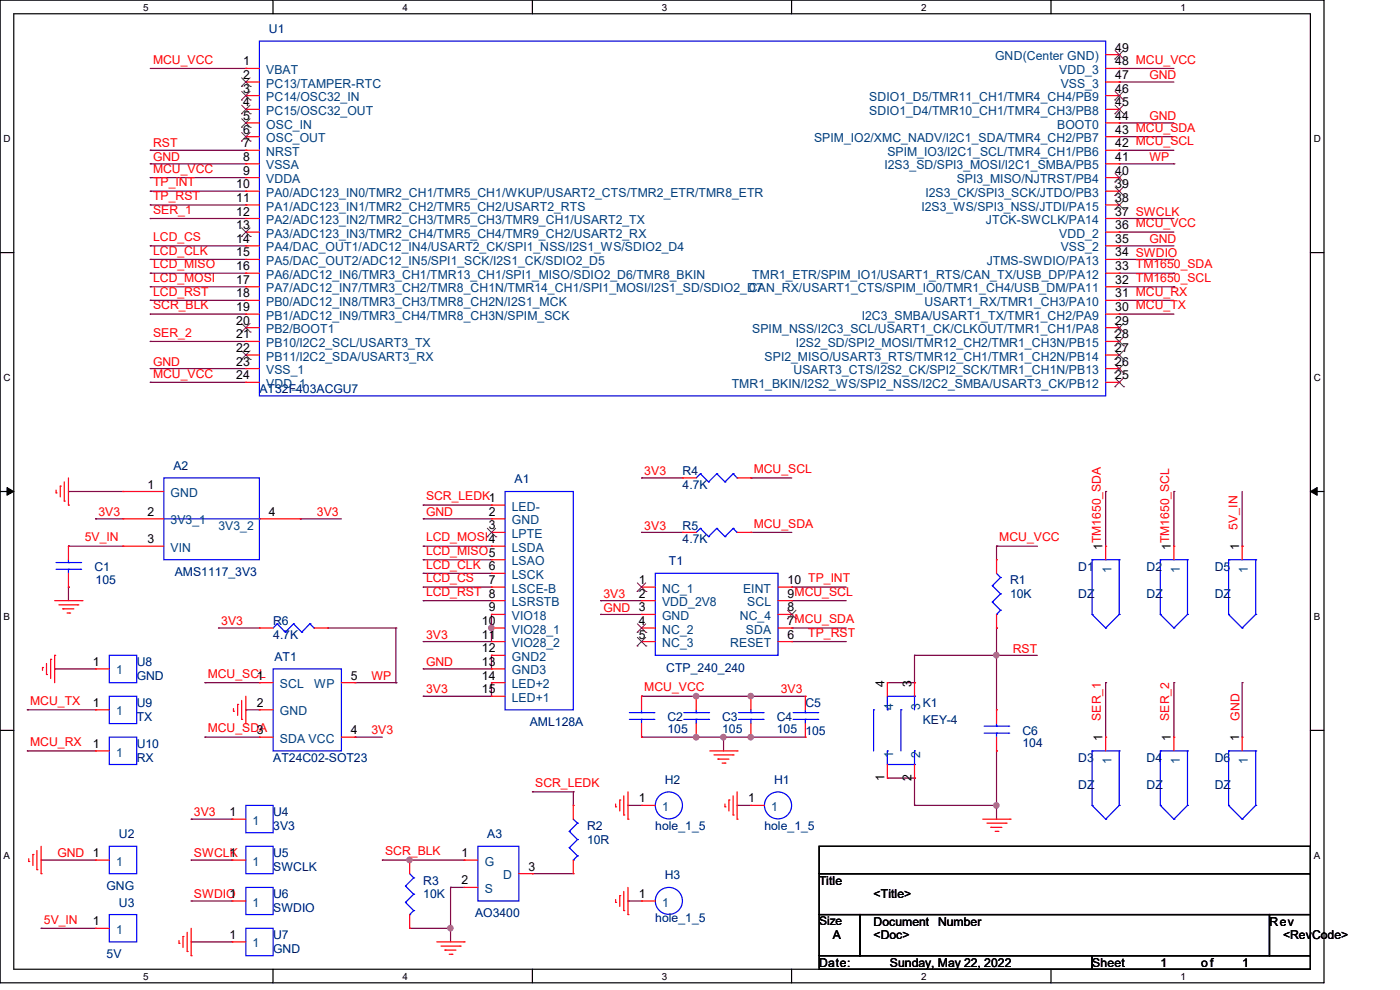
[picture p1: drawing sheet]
<svg xmlns="http://www.w3.org/2000/svg" width="297mm" height="210mm" viewBox="0 0 297 210" stroke-linecap="round" stroke-linejoin="round" font-family="sans-serif">
<path d="M0 0h280.9v208.5h-280.9zM2.9 2.9h275.1v202.7h-275.1z" fill="none" stroke="#000" stroke-width=".25"/>
<g fill="#fff">
<path d="M30.4 .3h1.1v2.4h-1.1z"/>
<path d="M30.4 205.9h1.1v2.3h-1.1z"/>
</g>
<path d="M57.9 0v2.9M57.9 205.6v2.9" fill="none" stroke="#000" stroke-width=".25"/>
<g fill="#fff">
<path d="M85.4 .3h1.1v2.4h-1.1z"/>
<path d="M85.4 205.9h1.1v2.3h-1.1z"/>
</g>
<path d="M112.9 0v2.9M112.9 205.6v2.9" fill="none" stroke="#000" stroke-width=".25"/>
<g fill="#fff">
<path d="M140.4 .3h1.2v2.4h-1.2z"/>
<path d="M140.4 205.9h1.2v2.3h-1.2z"/>
</g>
<path d="M167.9 0v2.9M167.9 205.6v2.9" fill="none" stroke="#000" stroke-width=".25"/>
<g fill="#fff">
<path d="M195.4 .3h1.2v2.4h-1.2z"/>
<path d="M195.4 205.9h1.2v2.3h-1.2z"/>
</g>
<path d="M223 0v2.9M223 205.6v2.9" fill="none" stroke="#000" stroke-width=".25"/>
<g fill="#fff">
<path d="M250.4 .3h1.2v2.4h-1.2z"/>
<path d="M250.4 205.9h1.2v2.3h-1.2z"/>
<path d="M.8 28.2h1.4v2.4h-1.4z"/>
<path d="M278.7 28.2h1.5v2.4h-1.5z"/>
<path d="M.8 78.9h1.4v2.3h-1.4z"/>
<path d="M278.7 78.9h1.5v2.3h-1.5z"/>
</g>
<path d="M0 53.6h2.9M278 53.6h2.9" fill="none" stroke="#000" stroke-width=".25"/>
<g fill="#fff">
<path d="M.8 129.6h1.3v2.3h-1.3z"/>
<path d="M278.7 129.6h1.4v2.3h-1.4z"/>
</g>
<path d="M0 104.3h2.9M278 104.3h2.9" fill="none" stroke="#000" stroke-width=".25"/>
<path d="M1.5 103.4l1.4 .9-1.4 .8zM278 104.3l1.4-.9v1.7z" fill="#000" stroke="#000" stroke-width=".21"/>
<g fill="#fff">
<path d="M.8 180.3h1.3v2.3h-1.3z"/>
<path d="M278.7 180.3h1.4v2.3h-1.4z"/>
</g>
<path d="M0 154.9h2.9M278 154.9h2.9M173.8 179.5h104.2v5.8h-104.2zM173.8 185.3h104.2v8.7h-104.2zM173.8 194h8.7v8.7h-8.7zM182.5 194h86.8v8.7h-86.8zM269.3 194h8.7v8.7h-8.7zM173.8 202.7h57.9v2.9h-57.9zM231.7 202.7h46.3v2.9h-46.3z" fill="none" stroke="#000" stroke-width=".25"/>
<g fill="none" stroke="#800040" stroke-width=".25">
<path d="M31.9 14.5h20.3M52.2 14.5h.1M237.4 14.5h.1M237.4 17.4h.1M237.4 14.5h11.6M237.4 17.4h11.6M31.9 37.7h.1M31.9 34.8h.1M31.9 31.9h.1M31.9 37.7h20.3M31.9 34.8h20.3M31.9 31.9h20.3"/>
<path d="M237.4 26.1h.1M237.4 29h.1M237.4 31.9h.1M237.4 34.8h11.6M237.4 26.1h11.6M237.4 31.9h11.6M237.4 29h11.6M249 34.8h.1M31.9 58h.1M31.9 55h.1M31.9 52.2h.1M31.9 46.4h.1"/>
<path d="M31.9 40.6h.1M31.9 43.5h.1M31.9 52.2h20.3M31.9 55h20.3M31.9 46.4h20.3M31.9 58h20.3M31.9 40.6h20.3M31.9 43.5h20.3M237.4 49.2h.1M237.4 52.2h.1M237.4 55h.1M237.4 46.4h.1"/>
<path d="M237.4 49.2h11.6M237.4 52.2h11.6M237.4 55h11.6M237.4 46.4h11.6M237.4 58h11.6M249 58h.1M31.9 78.2h.1M31.9 72.4h.1M31.9 66.6h.1M31.9 60.8h.1M31.9 63.7h.1M31.9 78.2h20.3"/>
<path d="M31.9 72.4h20.3M31.9 66.6h20.3M31.9 60.8h20.3M31.9 63.7h20.3M237.4 63.7h.1M237.4 66.6h.1M237.4 66.6h11.6M237.4 60.8h11.6M237.4 63.7h11.6M249 60.8h.1M31.9 81.1h.1M31.9 81.1h20.3"/>
<path d="M14.5 115.9h.1M14.5 104.3h.1M14.5 115.9h11.6M14.5 104.3h11.6M20.3 110.1h.1M20.3 110.1h5.8M63.7 110.1h.1M63.7 110.1h8.7M89.8 107.1h.1M89.8 110.1h.1M89.8 115.9h.1M89.8 118.7h.1"/>
<path d="M89.8 115.9h14.5M89.8 110.1h14.5M89.8 107.1h14.5M89.8 118.7h14.5M136.1 101.4h.1M136.1 112.9h.1M136.1 101.4h8.7M136.1 112.9h8.7M159.3 101.4h.1M159.3 112.9h.1M159.3 101.4h8.7M159.3 112.9h8.7"/>
<path d="M211.4 115.9h.1M211.4 115.9h8.7M211.4 115.9v2.8M234.6 104.3h.1M234.6 104.3v11.6M249 104.3h.1M249 104.3v11.6M263.5 115.9h.1M263.5 104.3v11.6M14.5 124.5h.1M14.5 124.5v2.9M46.4 133.2h.1"/>
<path d="M46.4 133.2h8.6M69.5 133.2h14.5M84 133.2h.1M84 133.2v11.6M89.8 121.6h.1M89.8 124.5h.1M89.8 127.4h.1M89.8 136.1h.1M89.8 127.4h14.5M89.8 124.5h14.5M89.8 121.6h14.5M104.3 139h.1"/>
<path d="M104.3 130.3h.1M104.3 133.2h.1M104.3 130.3v5.8h-14.5M104.3 139v2.9h-14.5M127.4 130.3h.1M127.4 127.4h.1M127.4 127.4h8.7M127.4 130.3h8.7M168 127.4h.1M168 133.2h.1M168 124.5h.1M168 136.1h.1"/>
<path d="M168 127.4h11.5M168 133.2h11.5M168 124.5h11.5M168 136.1h11.5M194 139h.1M194 139h26.1M194 139v5.8M211.4 133.2h.1M211.4 139h.1M211.4 133.2v17.4M5.8 150.6h.1M5.8 159.3h.1"/>
<path d="M5.8 150.6h14.5M5.8 159.3h14.5M11.6 141.9h.1M11.6 141.9h8.7M43.5 144.8h.1M43.5 156.4h.1M43.5 156.4h11.5M43.5 144.8h11.5M52.2 150.6h.1M52.2 150.6h2.8M75.3 156.4h.1M75.3 156.4h5.8"/>
<path d="M75.3 144.8h8.7M84 144.8h.1M89.8 141.9h.1M89.8 147.7h.1M104.3 144.8h.1M104.3 144.8v2.9h-14.5M136.1 147.7h.1M136.1 156.4h.1M136.1 147.7h34.8M136.1 156.4h34.8M147.7 147.7h.1M147.7 156.4h.1"/>
<path d="M153.5 156.4h.1M153.5 156.4v2.9M159.3 147.7h.1M159.3 156.4h.1M188.3 144.8h5.7M194 144.8h.1M211.4 159.3h.1M211.4 159.3v14.5M234.6 144.8h.1M234.6 144.8v11.6M249 144.8h.1M249 144.8v11.6"/>
<path d="M263.5 144.8h.1M263.5 144.8v11.6M40.6 173.8h.1M40.6 173.8h8.6M112.9 168h.1M112.9 168h8.7M121.6 168h.1M121.6 168v2.9M133.2 170.9h.1M133.2 170.9h2.9M156.4 170.9h.1M156.4 170.9h2.9"/>
<path d="M188.3 165.1h5.7M194 170.9h.1M194 165.1h.1M194 170.9h17.4M194 165.1v5.8M211.4 170.9h.1M8.7 196.9h.1M8.7 182.5h.1M8.7 196.9h11.6M8.7 182.5h11.6M40.6 182.5h.1M40.6 191.1h.1"/>
<path d="M40.6 199.8h.1M40.6 182.5h8.6M40.6 191.1h8.6M40.6 199.8h8.6M81.1 182.5h.1M81.1 182.5h17.4M86.9 182.5h.1M86.9 196.9h.1M86.9 196.9h8.7M95.6 188.3h.1M95.6 196.9h.1M95.6 188.3h2.9"/>
<path d="M95.6 188.3v11.5M112.9 185.3h.1M112.9 185.3h8.7M133.2 191.1h.1M133.2 191.1h2.9"/>
</g>
<g fill="#f0f" stroke="#f0f" stroke-width=".25">
<circle cx="147.7" cy="147.7" r=".57"/>
<circle cx="159.2" cy="147.7" r=".56"/>
<circle cx="147.7" cy="156.4" r=".57"/>
<circle cx="159.2" cy="156.4" r=".56"/>
<circle cx="153.4" cy="156.4" r=".56"/>
<circle cx="211.4" cy="170.9" r=".56"/>
<circle cx="211.4" cy="139" r=".56"/>
<circle cx="95.5" cy="196.9" r=".56"/>
<circle cx="86.9" cy="182.4" r=".56"/>
<circle cx="104.2" cy="133.2" r=".57"/>
</g>
<g fill="none" stroke="#f00" stroke-width=".25">
<path d="M52.2 14.5h.1M52.2 17.4h.1M52.2 14.5h2.8M52.2 17.4h2.8M234.6 14.5h2.8M234.6 17.4h2.8M234.6 11.6h2.8M237.4 17.4h.1M237.4 14.5h.1M237.4 11.6h.1M52.2 20.3h.1M52.2 23.2h.1"/>
<path d="M52.2 26.1h.1M52.2 29h.1M52.2 31.9h.1M52.2 34.8h.1M52.2 37.7h.1M52.2 20.3h2.8M52.2 23.2h2.8M52.2 26.1h2.8M52.2 29h2.8M52.2 31.9h2.8M52.2 34.8h2.8M52.2 37.7h2.8"/>
<path d="M234.6 20.3h2.8M234.6 23.2h2.8M234.6 26.1h2.8M234.6 29h2.8M234.6 31.9h2.8M234.6 34.8h2.8M234.6 37.7h2.8M237.4 37.7h.1M237.4 34.8h.1M237.4 31.9h.1M237.4 29h.1M237.4 26.1h.1"/>
<path d="M237.4 23.2h.1M237.4 20.3h.1M52.2 40.6h.1M52.2 43.5h.1M52.2 46.4h.1M52.2 49.2h.1M52.2 52.2h.1M52.2 55h.1M52.2 58h.1M52.2 40.6h2.8M52.2 43.5h2.8M52.2 46.4h2.8"/>
<path d="M52.2 49.2h2.8M52.2 52.2h2.8M52.2 55h2.8M52.2 58h2.8M234.6 40.6h2.8M234.6 43.5h2.8M234.6 46.4h2.8M234.6 49.2h2.8M234.6 52.2h2.8M234.6 55h2.8M234.6 58h2.8M237.4 58h.1"/>
<path d="M237.4 55h.1M237.4 52.2h.1M237.4 49.2h.1M237.4 46.4h.1M237.4 43.5h.1M237.4 40.6h.1M52.2 60.8h.1M52.2 63.7h.1M52.2 66.6h.1M52.2 69.5h.1M52.2 72.4h.1M52.2 75.3h.1"/>
<path d="M52.2 78.2h.1M52.2 60.8h2.8M52.2 63.7h2.8M52.2 66.6h2.8M52.2 69.5h2.8M52.2 72.4h2.8M52.2 75.3h2.8M52.2 78.2h2.8M234.6 60.8h2.8M234.6 63.7h2.8M234.6 66.6h2.8M234.6 69.5h2.8"/>
<path d="M234.6 72.4h2.8M234.6 75.3h2.8M234.6 78.2h2.8M237.4 78.2h.1M237.4 75.3h.1M237.4 72.4h.1M237.4 69.5h.1M237.4 66.6h.1M237.4 63.7h.1M237.4 60.8h.1M52.2 81.1h.1M52.2 81.1h2.8"/>
<path d="M234.6 81.1h2.8M237.4 81.1h.1M11.9 104.6h.1M11.9 104v.6M12.8 103.1h.1M12.8 103.1v2.3M13.6 106.3h.1M13.6 102.2v4.1M14.5 107.1h.1M14.5 115.9h.1M14.5 101.4v5.7M14.5 115.9v2.8"/>
<path d="M26.1 104.3h.1M26.1 110.1h.1M26.1 115.9h.1M26.1 110.1h8.7M26.1 115.9h8.7M26.1 104.3h8.7M55 110.1h8.7M63.7 110.1h.1M104.3 107.1h.1M104.3 110.1h.1M104.3 112.9h.1M104.3 115.9h.1"/>
<path d="M104.3 118.7h.1M104.3 107.1h2.8M104.3 110.1h2.8M104.3 112.9h2.8M104.3 115.9h2.8M104.3 118.7h2.8M144.8 112.9h.1M144.8 101.4h.1M144.8 112.9h2.9M144.8 101.4h2.9M156.4 112.9h2.9M156.4 101.4h2.9"/>
<path d="M159.3 112.9h.1M159.3 101.4h.1M211.4 118.7h.1M211.4 118.7v2.9M234.6 115.9h.1M234.6 115.9v2.8M249 115.9h.1M249 115.9v2.8M263.5 115.9h.1M263.5 115.9v2.8M10.8 139.9h.1M10.8 139.9v4"/>
<path d="M11.6 139h.1M11.6 127.4h5.8M11.6 139v5.8M12.5 128.3h4M13.3 129.2h.1M13.3 129.2h2.4M14.2 130h.6M14.5 124.5h.1M14.5 121.6v2.9M14.8 130h.1M16.5 128.3h.1M17.4 127.4h.1"/>
<path d="M55 133.2h.1M55 133.2h3M66.6 133.2h2.9M69.5 133.2h.1M104.3 121.6h.1M104.3 124.5h.1M104.3 127.4h.1M104.3 130.3h.1M104.3 133.2h.1M104.3 136.1h.1M104.3 139h.1M104.3 127.4h2.8"/>
<path d="M104.3 121.6h2.8M104.3 124.5h2.8M104.3 130.3h2.8M104.3 133.2h2.8M104.3 136.1h2.8M104.3 139h2.8M136.1 124.5h.1M136.1 127.4h.1M136.1 130.3h.1M136.1 133.2h.1M136.1 136.1h.1M136.1 127.4h2.9"/>
<path d="M136.1 124.5h2.9M136.1 130.3h2.9M136.1 133.2h2.9M136.1 136.1h2.9M165.1 127.4h2.9M165.1 124.5h2.9M165.1 130.3h2.9M165.1 133.2h2.9M165.1 136.1h2.9M168 136.1h.1M168 133.2h.1M168 130.3h.1"/>
<path d="M168 127.4h.1M168 124.5h.1M211.4 133.2h.1M211.4 130.3v2.9M9 141.6h.1M9 141.6v.6M9.9 143.1h.1M9.9 140.8v2.3M20.3 159.3h.1M20.3 150.6h.1M20.3 141.9h.1M20.3 159.3h2.9"/>
<path d="M20.3 150.6h2.9M20.3 141.9h2.9M49.5 150.9h.1M49.5 150.3v.6M50.4 149.4h.1M50.4 149.4v2.4M51.3 152.6h.1M51.3 148.6v4M52.2 153.5h.1M52.2 147.7v5.8M55 144.8h.1M55 150.6h.1"/>
<path d="M55 156.4h.1M55 144.8h3M55 150.6h3M55 156.4h3M72.4 144.8h2.9M72.4 156.4h2.9M75.3 156.4h.1M75.3 144.8h.1M104.3 141.9h.1M104.3 144.8h.1M104.3 147.7h.1M104.3 144.8h2.8"/>
<path d="M104.3 141.9h2.8M104.3 147.7h2.8M136.1 147.7h.1M136.1 156.4h.1M136.1 147.7v2.9M136.1 153.5v2.9M147.7 147.7h.1M147.7 156.4h.1M147.7 147.7v2.9M147.7 153.5v2.9M150.6 159.3h5.8M156.4 159.3h.1"/>
<path d="M159.3 147.7h.1M159.3 156.4h.1M159.3 147.7v2.9M159.3 153.5v2.9M170.9 147.7h.1M170.9 156.4h.1M170.9 147.7v2.9M170.9 153.5v2.9M188.3 144.8h.1M188.3 144.8v2.9M194 144.8h.1M194 144.8v2.9"/>
<path d="M211.4 150.6h.1M211.4 159.3h.1M211.4 150.6v2.9M211.4 156.4v2.9M234.6 156.4h.1M234.6 156.4v2.9M249 156.4h.1M249 156.4v2.9M263.5 156.4h.1M263.5 156.4v2.9M8.7 179.5v5.8M49.2 173.8h.1"/>
<path d="M49.2 173.8h3M121.6 170.9h.1M121.6 170.9v2.9M130.6 171.2h.1M130.6 170.6v.6M131.5 169.7h.1M131.5 169.7v2.3M132.3 172.9h.1M132.3 168.8v4.1M133.2 173.8h.1M133.2 168v5.8M136.1 170.9h.1"/>
<path d="M136.1 170.9h2.9M151.5 160.1h4M152.3 161h.1M152.3 161h2.3M153.2 161.9h.6M153.8 161.9h.1M153.8 171.2h.1M153.8 170.6v.6M154.6 169.7h.1M154.6 169.7v2.3M155.5 160.1h.1M155.5 172.9h.1"/>
<path d="M155.5 168.8v4.1M156.4 173.8h.1M156.4 168v5.8M159.3 170.9h.1M159.3 170.9h2.9M188.3 165.1h.1M188.3 162.2v2.9M194 165.1h.1M194 162.2v2.9M208.5 173.8h5.8M209.4 174.6h4M210.2 175.5h.1"/>
<path d="M210.2 175.5h2.4M211.1 176.4h.6M211.7 176.4h.1M213.4 174.6h.1M214.3 173.8h.1M6.1 182.8h.1M6.1 182.2v.6M7 181.3h.1M7 181.3v2.3M7.8 184.5h.1M7.8 180.4v4.1M8.7 185.3h.1"/>
<path d="M20.3 196.9h.1M20.3 182.5h.1M20.3 196.9h2.9M20.3 182.5h2.9M38 199.5v.6M38.8 198.7h.1M38.8 198.7v2.3M39.7 197.8v4M40.6 196.9v5.8M49.2 199.8h.1M49.2 191.1h.1M49.2 182.5h.1"/>
<path d="M49.2 199.8h3M49.2 191.1h3M49.2 182.5h3M86.9 182.5h.1M86.9 196.9h.1M86.9 182.5v2.8M86.9 194v2.9M92.7 199.8h5.8M98.5 199.8h.1M98.5 182.5h.1M98.5 188.3h.1M98.5 182.5h2.9"/>
<path d="M98.5 188.3h2.9M110.1 185.3h2.8M112.9 185.3h.1M121.6 185.3h.1M121.6 182.5v2.8M130.6 191.4h.1M130.6 190.8v.6M131.5 190h.1M131.5 190v2.3M132.3 193.2h.1M132.3 189.1v4.1M133.2 194h.1"/>
<path d="M133.2 188.3v5.7M136.1 191.1h.1M136.1 191.1h2.9M38 200.1h.1M39.7 201.8h.1M40.6 202.7h.1M93.6 200.7h4M94.4 201.5h.1M94.4 201.5h2.3M95.3 202.4h.6M95.9 202.4h.1M97.6 200.7h.1"/>
</g>
<g fill="none" stroke="#00f" stroke-width=".25">
<path d="M55 8.7h179.6v75.3h-179.6zM11.9 119.3h5.2M14.5 119.3h.1M14.5 118.7v.6M17.1 119.3h.1M34.8 101.4h20.2v17.3h-20.2zM34.8 110.1h20.2M55 110.1h.1M107.1 104.3h14.5v46.3h-14.5zM148.6 112.1h.1M148.6 100.5h.1M148.6 112.1l-.9 .8"/>
<path d="M148.6 112.1l1.7 1.7M148.6 100.5l-.9 .9M148.6 100.5l1.7 1.7M150.3 113.8h.1M150.3 102.2h.1M152.1 112.1h.1M152.1 100.5h.1M152.1 112.1l-1.8 1.7M152.1 112.1l1.7 1.7M152.1 100.5l-1.8 1.7M152.1 100.5l1.7 1.7M153.8 113.8h.1"/>
<path d="M153.8 102.2h.1M155.5 112.1h.1M155.5 100.5h.1M155.5 112.1l-1.7 1.7M155.5 112.1l.9 .8M155.5 100.5l-1.7 1.7M155.5 100.5l.9 .9M156.4 112.9h.1M156.4 101.4h.1M231.7 118.7h.1M231.7 118.7h5.7M231.7 118.7v11.6"/>
<path d="M237.4 118.7h.1M237.4 118.7v11.6M246.2 118.7h.1M246.2 118.7h5.7M246.2 118.7v11.6M251.9 118.7h.1M251.9 118.7v11.6M260.6 118.7h.1M260.6 118.7v11.6M260.6 118.7h5.8M266.4 118.7h.1M266.4 118.7v11.6"/>
<path d="M11.9 120.8h5.2M14.5 120.8h.1M14.5 120.8v.8M17.1 120.8h.1M23.2 139h5.8v5.8h-5.8zM58.8 132.3h.1M58.8 132.3l-.8 .9M58.8 132.3l1.7 1.8M60.5 134.1h.1M62.3 132.3h.1M62.3 132.3l-1.8 1.8M62.3 132.3l1.7 1.8"/>
<path d="M64 134.1h.1M65.7 132.3h.1M65.7 132.3l-1.7 1.8M65.7 132.3l.9 .9M66.6 133.2h.1M139 121.6h26.1v17.4h-26.1zM210.5 124.2h.1M210.5 127.7h.1M210.5 124.2l1.8 1.8M210.5 127.7l1.8 1.8M211.4 130.3h.1M211.4 121.6l.9 .9"/>
<path d="M212.3 122.5h.1M212.3 126h.1M212.3 129.5h.1M212.3 122.5l-1.8 1.7M212.3 126l-1.8 1.7M212.3 129.5l-.9 .8M231.7 130.3h.1M231.7 130.3l2.9 2.9M234.6 133.2h.1M237.4 130.3h.1M237.4 130.3l-2.8 2.9M246.2 130.3h.1"/>
<path d="M246.2 130.3l2.8 2.9M249 133.2h.1M251.9 130.3h.1M251.9 130.3l-2.9 2.9M260.6 130.3h.1M260.6 130.3l2.9 2.9M263.5 133.2h.1M266.4 130.3h.1M266.4 130.3l-2.9 2.9M23.2 156.4h5.8v5.8h-5.8zM23.2 147.7h5.8v5.8h-5.8zM58 141.9h14.4v17.4h-14.4z"/>
<path d="M133.5 152.6h5.2M133.5 151.2h5.2M136.1 151.2h.1M136.1 152.6h.1M136.1 150.6v.6M136.1 152.6v.9M138.7 152.6h.1M138.7 151.2h.1M145.1 152.6h5.2M145.1 151.2h5.2M147.7 151.2h.1M147.7 152.6h.1"/>
<path d="M147.7 150.6v.6M147.7 152.6v.9M150.3 152.6h.1M150.3 151.2h.1M156.7 152.6h5.2M156.7 151.2h5.2M159.3 151.2h.1M159.3 152.6h.1M159.3 150.6v.6M159.3 152.6v.9M161.9 152.6h.1M161.9 151.2h.1"/>
<path d="M168.3 152.6h5.2M168.3 151.2h5.2M170.9 151.2h.1M170.9 152.6h.1M170.9 150.6v.6M170.9 152.6v.9M173.5 152.6h.1M173.5 151.2h.1M185.3 150.6h.1M185.3 150.6v8.7M188.3 150.6h.1M188.3 159.3h.1"/>
<path d="M188.3 159.3v2.9h5.7M191.1 150.6h.1M191.1 150.6v8.7M194 159.3h.1M194 147.7h.1M194 147.7h-5.7v2.9M194 147.7v2.9M194 159.3v2.9M208.8 155.5h5.2M208.8 154.1h5.2M211.4 154.1h.1M211.4 155.5h.1"/>
<path d="M211.4 153.5v.6M211.4 155.5v.9M214 155.5h.1M214 154.1h.1M231.7 159.3h.1M231.7 159.3h5.7M231.7 159.3v11.6M237.4 159.3h.1M237.4 159.3v11.6M246.2 159.3h.1M246.2 159.3h5.7M246.2 159.3v11.6"/>
<path d="M251.9 159.3h.1M251.9 159.3v11.6M260.6 159.3h.1M260.6 159.3h5.8M260.6 159.3v11.6M266.4 159.3h.1M266.4 159.3v11.6M23.2 179.5h5.8v5.8h-5.8zM52.2 179.5h5.8v5.8h-5.8zM52.2 170.9h5.8v5.8h-5.8zM101.4 179.5h8.7v11.6h-8.7zM120.8 176.4h.1"/>
<path d="M120.8 179.8h.1M120.8 176.4l1.7 1.7M120.8 179.8l1.7 1.8M121.6 173.8l.9 .8M122.5 174.6h.1M122.5 178.1h.1M122.5 174.6l-1.7 1.8M122.5 178.1l-1.7 1.7M194 162.2h.1M231.7 170.9h.1M231.7 170.9l2.9 2.9M234.6 173.8h.1"/>
<path d="M237.4 170.9h.1M237.4 170.9l-2.8 2.9M246.2 170.9h.1M246.2 170.9l2.8 2.9M249 173.8h.1M251.9 170.9h.1M251.9 170.9l-2.9 2.9M260.6 170.9h.1M260.6 170.9l2.9 2.9M263.5 173.8h.1M266.4 170.9h.1M266.4 170.9l-2.9 2.9"/>
<path d="M23.2 194h5.8v5.8h-5.8zM52.2 196.9h5.8v5.8h-5.8zM52.2 188.3h5.8v5.7h-5.8zM86 188h.1M86 191.4h.1M86 188l1.8 1.7M86 191.4l1.8 1.8M86.9 194h.1M86.9 185.3l.9 .9M87.8 186.2h.1M87.8 189.7h.1M87.8 193.2h.1"/>
<path d="M87.8 186.2l-1.8 1.8M87.8 189.7l-1.8 1.7M87.8 193.2l-.9 .8M121.6 182.5h.1M122.5 181.6h.1M122.5 181.6l-.9 .9"/>
<circle cx="141.9" cy="170.9" r="2.87"/>
<circle cx="165.1" cy="170.9" r="2.87"/>
<circle cx="141.9" cy="191.1" r="2.87"/>
</g>
<g fill="none" stroke="#804000" stroke-width=".21">
<path d="M51.2 18.3h.1M51.3 16.5l1.8 1.8M51.3 19.4l1.8 1.8M53 16.5l-1.8 1.8M53 19.4l-1.8 1.8M53.1 18.3h.1M236.5 12.5h.1M236.6 19.4l1.8 1.8M236.6 10.7l1.8 1.8M238.3 19.4l-1.8 1.8M238.3 10.7l-1.8 1.8M238.4 12.5h.1"/>
<path d="M51.2 21.2h.1M51.2 24.1h.1M51.2 27h.1M51.2 29.9h.1M51.3 22.3l1.8 1.8M51.3 25.2l1.8 1.8M51.3 28.1l1.8 1.8M53 22.3l-1.8 1.8M53 25.2l-1.8 1.8M53 28.1l-1.8 1.8M53.1 21.2h.1M53.1 24.1h.1"/>
<path d="M53.1 27h.1M53.1 29.9h.1M236.5 38.6h.1M236.5 24.1h.1M236.5 21.2h.1M236.6 39.7l1.8 1.8M236.6 36.8l1.8 1.8M236.6 22.3l1.8 1.8M238.3 39.7l-1.8 1.8M238.3 36.8l-1.8 1.8M238.3 22.3l-1.8 1.8M238.4 38.6h.1"/>
<path d="M238.4 24.1h.1M238.4 21.2h.1M51.2 50.2h.1M51.3 48.3l1.8 1.9M53 48.3l-1.8 1.9M53.1 50.2h.1M236.5 44.4h.1M236.5 41.5h.1M236.6 42.6l1.8 1.8M238.3 42.6l-1.8 1.8M238.4 44.4h.1M238.4 41.5h.1"/>
<path d="M51.2 70.4h.1M51.2 76.2h.1M51.3 68.6l1.8 1.8M51.3 74.4l1.8 1.8M53 68.6l-1.8 1.8M53 74.4l-1.8 1.8M53.1 70.4h.1M53.1 76.2h.1M236.5 79.1h.1M236.5 76.2h.1M236.5 73.4h.1M236.5 70.4h.1"/>
<path d="M236.6 77.3l1.8 1.8M236.6 74.4l1.8 1.8M236.6 71.5l1.8 1.9M236.6 68.6l1.8 1.8M238.3 77.3l-1.8 1.8M238.3 74.4l-1.8 1.8M238.3 71.5l-1.8 1.9M238.3 68.6l-1.8 1.8M238.4 79.1h.1M238.4 76.2h.1M238.4 73.4h.1M238.4 70.4h.1"/>
<path d="M236.5 82h.1M236.6 80.2l1.8 1.8M238.3 80.2l-1.8 1.8M238.4 82h.1M103.3 113.9h.1M103.4 112.1l1.8 1.8M105.2 112.1l-1.9 1.8M105.2 113.9h.1M135.2 125.5h.1M135.2 134.2h.1M135.2 137h.1M135.2 123.7l1.8 1.8"/>
<path d="M135.2 132.3l1.8 1.9M135.2 135.2l1.8 1.8M137 123.7l-1.8 1.8M137 132.3l-1.8 1.9M137 135.2l-1.8 1.8M137 125.5h.1M137 134.2h.1M137 137h.1M167 131.3h.1M167.1 129.5l1.8 1.8M168.9 129.5l-1.9 1.8M168.9 131.3h.1"/>
</g>
<g font-size="2.6" fill="#000080">
<text x="57.1" y="7">U1</text>
<text x="55" y="83.4">AT32F403ACGU7</text>
<text x="36.8" y="99.7">A2</text>
<text x="144.8" y="100.8">R4</text>
<text x="109.2" y="102.5">A1</text>
<text x="144.8" y="103.7">4.7K</text>
<text x="144.8" y="112.4">R5</text>
<text x="141.9" y="119.9">T1</text>
<text x="144.8" y="115.3">4.7K</text>
<text x="20" y="121.1">C1</text>
<text x="20.3" y="124">105</text>
<text x="37.1" y="122.2">AMS1117_3V3</text>
<text x="214.3" y="124">R1</text>
<text x="228.8" y="121.1">D1</text>
<text x="243.2" y="121.1">D2</text>
<text x="257.7" y="121.1">D5</text>
<text x="214.3" y="126.9">10K</text>
<text x="228.8" y="126.9">DZ</text>
<text x="243.2" y="126.9">DZ</text>
<text x="257.7" y="126.9">DZ</text>
<text x="58" y="132.7">R6</text>
<text x="58" y="135.6">4.7K</text>
<text x="29" y="141.4">U8</text>
<text x="58.2" y="140.2">AT1</text>
<text x="141.4" y="142.5">CTP_240_240</text>
<text x="29" y="144.2">GND</text>
<text x="29" y="150">U9</text>
<text x="29" y="152.9">TX</text>
<text x="112.4" y="154.1">AML128A</text>
<text x="141.6" y="152.9">C2</text>
<text x="141.6" y="155.5">105</text>
<text x="153.2" y="152.9">C3</text>
<text x="153.2" y="155.5">105</text>
<text x="164.8" y="152.9">C4</text>
<text x="164.8" y="155.5">105</text>
<text x="170.9" y="150">C5</text>
<text x="170.9" y="155.8">105</text>
<text x="195.7" y="150">K1</text>
<text x="195.7" y="153.5">KEY-4</text>
<text x="216.9" y="155.8">C6</text>
<text x="29" y="158.7">U10</text>
<text x="29" y="161.6">RX</text>
<text x="58" y="161.6">AT24C02-SOT23</text>
<text x="216.9" y="158.4">104</text>
<text x="228.8" y="161.6">D3</text>
<text x="243.2" y="161.6">D4</text>
<text x="257.7" y="161.6">D6</text>
<text x="141.1" y="166.2">H2</text>
<text x="164.2" y="166.2">H1</text>
<text x="228.8" y="167.4">DZ</text>
<text x="243.2" y="167.4">DZ</text>
<text x="257.7" y="167.4">DZ</text>
<text x="58" y="173.2">U4</text>
<text x="25.2" y="177.8">U2</text>
<text x="58" y="176.1">3V3</text>
<text x="103.4" y="177.8">A3</text>
<text x="124.5" y="176.1">R2</text>
<text x="124.5" y="179">10R</text>
<text x="139" y="176.1">hole_1_5</text>
<text x="162.2" y="176.1">hole_1_5</text>
<text x="58" y="181.9">U5</text>
<text x="58" y="184.8">SWCLK</text>
<text x="22.6" y="188.8">GNG</text>
<text x="58" y="190.6">U6</text>
<text x="89.8" y="187.7">R3</text>
<text x="89.8" y="190.6">10K</text>
<text x="141.1" y="186.5">H3</text>
<text x="25.2" y="192.3">U3</text>
<text x="58" y="193.5">SWDIO</text>
<text x="100.8" y="194.6">AO3400</text>
<text x="139" y="195.5">hole_1_5</text>
<text x="22.6" y="203.3">5V</text>
<text x="58" y="199.3">U7</text>
<text x="58" y="202.1">GND</text>
</g>
<g font-size="2.6">
<text x="236.6" y="11">49</text>
<text x="51.6" y="13.9">1</text>
<text x="51.6" y="16.8">2</text>
<text x="236.6" y="16.8">47</text>
<text x="236.6" y="13.9">48 MCU_VCC</text>
<text x="51.6" y="19.6">3</text>
<text x="51.6" y="22.6">4</text>
<text x="236.6" y="22.6">45</text>
<text x="236.6" y="19.6">46</text>
<text x="51.6" y="25.4">5</text>
<text x="51.6" y="28.4">6</text>
<text x="236.6" y="28.4">43 MCU_SDA</text>
<text x="236.6" y="25.4">44</text>
<text x="51.6" y="31.2">7</text>
<text x="51.6" y="34.1">8</text>
<text x="236.6" y="34.1">41</text>
<text x="236.6" y="31.2">42 MCU_SCL</text>
<text x="50.1" y="39.9">10</text>
<text x="51.6" y="37">9</text>
<text x="236.6" y="39.9">39</text>
<text x="236.6" y="37">40</text>
<text x="50.1" y="42.8">11</text>
<text x="50.1" y="45.7">12</text>
<text x="236.6" y="45.7">37 SWCLK</text>
<text x="236.6" y="42.8">38</text>
<text x="50.1" y="48.6">13</text>
<text x="50.1" y="51.5">14</text>
<text x="236.6" y="51.5">35</text>
<text x="236.6" y="48.6">36 MCU_VCC</text>
<text x="50.1" y="54.4">15</text>
<text x="50.1" y="57.3">16</text>
<text x="236.6" y="57.3">33 TM1650_SDA</text>
<text x="236.6" y="54.4">34 SWDIO</text>
<text x="50.1" y="60.2">17</text>
<text x="50.1" y="63.1">18</text>
<text x="50.1" y="66">19</text>
<text x="236.6" y="66">30 MCU_TX</text>
<text x="236.6" y="63.1">31 MCU_RX</text>
<text x="236.6" y="60.2">32 TM1650_SCL</text>
<text x="50.1" y="68.9">20</text>
<text x="50.1" y="71.8">21</text>
<text x="236.6" y="71.8">28</text>
<text x="236.6" y="68.9">29</text>
<text x="50.1" y="74.7">22</text>
<text x="50.1" y="77.6">23</text>
<text x="236.6" y="77.6">26</text>
<text x="236.6" y="74.7">27</text>
<text x="50.1" y="80.5">24</text>
<text x="236.6" y="80.5">25</text>
<text x="31.3" y="103.6">1</text>
<text x="31.3" y="109.4">2</text>
<text x="57.1" y="109.4">4</text>
<text x="103.7" y="109.4">2</text>
<text x="103.7" y="112.3">3</text>
<text x="31.3" y="115.2">3</text>
<text x="233.9" y="116.7" transform="rotate(-90 233.9 116.7)">1TM1650_SDA</text>
<text x="248.4" y="116.7" transform="rotate(-90 248.4 116.7)">1TM1650_SCL</text>
<text x="262.9" y="116.7" transform="rotate(-90 262.9 116.7)">1</text>
<text x="103.7" y="123.9">7</text>
<text x="135.6" y="123.9">1</text>
<text x="167.1" y="123.9">10 TP_INT</text>
<text x="103.7" y="129.7">9</text>
<text x="135.6" y="126.8">2</text>
<text x="167.1" y="129.7">8</text>
<text x="167.1" y="126.8">9MCU_SCL</text>
<text x="102.2" y="132.6">10</text>
<text x="102.2" y="135.5">11</text>
<text x="135.6" y="132.6">4</text>
<text x="135.6" y="135.5">5</text>
<text x="167.1" y="135.5">6</text>
<text x="167.1" y="132.6">7MCU_SDA</text>
<text x="19.7" y="141.3">1</text>
<text x="102.2" y="138.4">12</text>
<text x="102.2" y="141.3">13</text>
<text x="19.7" y="149.9">1</text>
<text x="54.5" y="144.2">1</text>
<text x="54.5" y="149.9">2</text>
<text x="74.5" y="144.2">5</text>
<text x="102.2" y="144.2">14</text>
<text x="102.2" y="147.1">15</text>
<text x="187.6" y="145.7" transform="rotate(-90 187.6 145.7)">4</text>
<text x="193.4" y="145.7" transform="rotate(-90 193.4 145.7)">3</text>
<text x="54.5" y="155.7">3</text>
<text x="74.5" y="155.7">4</text>
<text x="19.7" y="158.7">1</text>
<text x="233.9" y="157.3" transform="rotate(-90 233.9 157.3)">1</text>
<text x="248.4" y="157.3" transform="rotate(-90 248.4 157.3)">1</text>
<text x="262.9" y="157.3" transform="rotate(-90 262.9 157.3)">1</text>
<text x="187.6" y="165.6" transform="rotate(-90 187.6 165.6)">1</text>
<text x="193.4" y="165.6" transform="rotate(-90 193.4 165.6)">2</text>
<text x="48.7" y="173.1">1</text>
<text x="135.6" y="170.2">1</text>
<text x="158.7" y="170.2">1</text>
<text x="48.7" y="181.8">1</text>
<text x="97.9" y="181.8">1</text>
<text x="112.1" y="184.7">3</text>
<text x="48.7" y="190.5">1</text>
<text x="97.9" y="187.6">2</text>
<text x="135.6" y="190.5">1</text>
<text x="173.8" y="187.7">Title</text>
<text x="185.3" y="190.6">&lt;Title&gt;</text>
<text x="19.7" y="196.3">1</text>
<text x="185.3" y="196.3">Document</text>
<text x="199" y="196.3">Number</text>
<text x="269.3" y="196.3">Rev</text>
<text x="48.7" y="199.2">1</text>
<text x="176.7" y="199.3">A</text>
<text x="185.3" y="199.3">&lt;Doc&gt;</text>
<text x="272.2" y="199.3">&lt;RevCode&gt;</text>
<text x="173.8" y="205.1">Date:</text>
<text x="188.8" y="205.1">Sunday, May 22, 2022</text>
<text x="231.7" y="205.1">Sheet</text>
<text x="246.2" y="205.1">1</text>
<text x="254.8" y="205.1">of</text>
<text x="263.5" y="205.1">1</text>
</g>
<g font-size="2.6" fill="#f00">
<text x="32.5" y="13.5">MCU_VCC</text>
<text x="243.8" y="16.8">GND</text>
<text x="243.8" y="25.5">GND</text>
<text x="32.5" y="34.2">GND</text>
<text x="32.5" y="31.3">RST</text>
<text x="243.8" y="34.2">WP</text>
<text x="32.5" y="36.7">MCU_VCC</text>
<text x="32.5" y="39.5">TP_INT</text>
<text x="32.5" y="45.3">SER_1</text>
<text x="32.5" y="42.5">TP_RST</text>
<text x="32.5" y="51.1">LCD_CS</text>
<text x="243.8" y="51.6">GND</text>
<text x="32.5" y="59.8">LCD_MOSI</text>
<text x="32.5" y="56.9">LCD_MISO</text>
<text x="32.5" y="54">LCD_CLK</text>
<text x="32.5" y="65.6">SCR_BLK</text>
<text x="32.5" y="62.7">LCD_RST</text>
<text x="32.5" y="71.4">SER_2</text>
<text x="32.5" y="77.6">GND</text>
<text x="32.5" y="80.1">MCU_VCC</text>
<text x="136.7" y="100.8">3V3</text>
<text x="159.9" y="100.4">MCU_SCL</text>
<text x="90.4" y="106.1">SCR_LEDK1</text>
<text x="20.9" y="109.5">3V3</text>
<text x="67.2" y="109.5">3V3</text>
<text x="90.4" y="109.5">GND</text>
<text x="136.7" y="112.4">3V3</text>
<text x="159.9" y="111.9">MCU_SDA</text>
<text x="262.5" y="112.4" transform="rotate(-90 262.5 112.4)">5V_IN</text>
<text x="18" y="114.9">5V_IN</text>
<text x="90.4" y="114.9">LCD_MOSI4</text>
<text x="90.4" y="117.7">LCD_MISO5</text>
<text x="212" y="114.9">MCU_VCC</text>
<text x="90.4" y="120.6">LCD_CLK 6</text>
<text x="90.4" y="123.5">LCD_CS</text>
<text x="90.4" y="126.4">LCD_RST 8</text>
<text x="128" y="129.8">GND 3</text>
<text x="128" y="126.8">3V3</text>
<text x="46.9" y="132.6">3V3</text>
<text x="90.4" y="135.5">3V3</text>
<text x="171.4" y="135.1">TP_RST</text>
<text x="44.1" y="143.8">MCU_SCL</text>
<text x="90.4" y="141.3">GND</text>
<text x="214.9" y="138.4">RST</text>
<text x="6.4" y="149.6">MCU_TX</text>
<text x="78.8" y="144.2">WP</text>
<text x="90.4" y="147.1">3V3</text>
<text x="136.7" y="146.7">MCU_VCC</text>
<text x="165.6" y="147.1">3V3</text>
<text x="44.1" y="155.4">MCU_SDA</text>
<text x="78.8" y="155.8">3V3</text>
<text x="233.6" y="152.9" transform="rotate(-90 233.6 152.9)">SER_1</text>
<text x="248" y="152.9" transform="rotate(-90 248 152.9)">SER_2</text>
<text x="262.9" y="152.9" transform="rotate(-90 262.9 152.9)">GND</text>
<text x="6.4" y="158.3">MCU_RX</text>
<text x="113.5" y="167">SCR_LEDK</text>
<text x="41.1" y="173.2">3V3</text>
<text x="12.2" y="181.9">GND 1</text>
<text x="41.1" y="181.9">SWCLK</text>
<text x="81.7" y="181.4">SCR_BLK</text>
<text x="41.1" y="190.5">SWDIO</text>
<text x="9.3" y="195.9">5V_IN</text>
</g>
<g font-size="2.6" fill="#004080">
<text x="56.5" y="15.7">VBAT</text>
<text x="211.1" y="12.8">GND(Center GND)</text>
<text x="224.7" y="15.7">VDD_3</text>
<text x="56.5" y="18.6">PC13/TAMPER-RTC</text>
<text x="56.5" y="21.5">PC14/OSC32_IN</text>
<text x="184.4" y="21.5">SDIO1_D5/TMR11_CH1/TMR4_CH4/PB9</text>
<text x="225" y="18.6">VSS_3</text>
<text x="56.5" y="24.4">PC15/OSC32_OUT</text>
<text x="56.5" y="27.3">OSC_IN</text>
<text x="184.4" y="24.4">SDIO1_D4/TMR10_CH1/TMR4_CH3/PB8</text>
<text x="224.3" y="27.3">BOOT0</text>
<text x="56.5" y="30.2">OSC_OUT</text>
<text x="56.5" y="33.1">NRST</text>
<text x="56.5" y="35.9">VSSA</text>
<text x="172.7" y="30.2">SPIM_IO2/XMC_NADV/I2C1_SDA/TMR4_CH2/PB7</text>
<text x="187.6" y="35.9">I2S3_SD/SPI3_MOSI/I2C1_SMBA/PB5</text>
<text x="188.3" y="33.1">SPIM_IO3/I2C1_SCL/TMR4_CH1/PB6</text>
<text x="56.5" y="38.9">VDDA</text>
<text x="56.5" y="41.7">PA0/ADC123_IN0/TMR2_CH1/TMR5_CH1/WKUP/USART2_CTS/TMR2_ETR/TMR8_ETR</text>
<text x="196.3" y="41.7">I2S3_CK/SPI3_SCK/JTDO/PB3</text>
<text x="203" y="38.9">SPI3_MISO/NJTRST/PB4</text>
<text x="56.5" y="44.7">PA1/ADC123_IN1/TMR2_CH2/TMR5_CH2/USART2_RTS</text>
<text x="56.5" y="47.5">PA2/ADC123_IN2/TMR2_CH3/TMR5_CH3/TMR9_CH1/USART2_TX</text>
<text x="195.5" y="44.7">I2S3_WS/SPI3_NSS/JTDI/PA15</text>
<text x="209.2" y="47.5">JTCK-SWCLK/PA14</text>
<text x="56.5" y="50.4">PA3/ADC123_IN3/TMR2_CH4/TMR5_CH4/TMR9_CH2/USART2_RX</text>
<text x="56.5" y="53.3">PA4/DAC_OUT1/ADC12_IN4/USART2_CK/SPI1_NSS/I2S1_WS/SDIO2_D4</text>
<text x="224.7" y="50.4">VDD_2</text>
<text x="225" y="53.3">VSS_2</text>
<text x="56.5" y="56.2">PA5/DAC_OUT2/ADC12_IN5/SPI1_SCK/I2S1_CK/SDIO2_D5</text>
<text x="56.5" y="59.1">PA6/ADC12_IN6/TMR3_CH1/TMR13_CH1/SPI1_MISO/SDIO2_D6/TMR8_BKIN</text>
<text x="159.6" y="59.1">TMR1_ETR/SPIM_IO1/USART1_RTS/CAN_TX/USB_DP/PA12</text>
<text x="209.3" y="56.2">JTMS-SWDIO/PA13</text>
<text x="56.5" y="62">PA7/ADC12_IN7/TMR3_CH2/TMR8_CH1N/TMR14_CH1/SPI1_MOSI/I2S1_SD/SDIO2_D7</text>
<text x="56.5" y="64.9">PB0/ADC12_IN8/TMR3_CH3/TMR8_CH2N/I2S1_MCK</text>
<text x="158.9" y="62">CAN_RX/USART1_CTS/SPIM_IO0/TMR1_CH4/USB_DM/PA11</text>
<text x="196.1" y="64.9">USART1_RX/TMR1_CH3/PA10</text>
<text x="56.5" y="67.8">PB1/ADC12_IN9/TMR3_CH4/TMR8_CH3N/SPIM_SCK</text>
<text x="56.5" y="70.7">PB2/BOOT1</text>
<text x="159.6" y="70.7">SPIM_NSS/I2C3_SCL/USART1_CK/CLKOUT/TMR1_CH1/PA8</text>
<text x="182.8" y="67.8">I2C3_SMBA/USART1_TX/TMR1_CH2/PA9</text>
<text x="56.5" y="73.6">PB10/I2C2_SCL/USART3_TX</text>
<text x="56.5" y="76.5">PB11/I2C2_SDA/USART3_RX</text>
<text x="162.2" y="76.5">SPI2_MISO/USART3_RTS/TMR12_CH1/TMR1_CH2N/PB14</text>
<text x="168.8" y="73.6">I2S2_SD/SPI2_MOSI/TMR12_CH2/TMR1_CH3N/PB15</text>
<text x="56.5" y="79.4">VSS_1</text>
<text x="56.5" y="82.3">VDD_1</text>
<text x="155.2" y="82.3">TMR1_BKIN/I2S2_WS/SPI2_NSS/I2C2_SMBA/USART3_CK/PB12</text>
<text x="168.3" y="79.4">USART3_CTS/I2S2_CK/SPI2_SCK/TMR1_CH1N/PB13</text>
<text x="36.2" y="105.5">GND</text>
<text x="36.2" y="111.3">3V3_1</text>
<text x="46.4" y="112.4">3V3_2</text>
<text x="108.6" y="108.3">LED-</text>
<text x="108.6" y="111.3">GND</text>
<text x="36.2" y="117">VIN</text>
<text x="108.6" y="114.1">LPTE</text>
<text x="108.6" y="117">LSDA</text>
<text x="108.6" y="119.9">LSAO</text>
<text x="108.6" y="122.8">LSCK</text>
<text x="108.6" y="125.7">LSCE-B</text>
<text x="140.5" y="125.7">NC_1</text>
<text x="157.6" y="125.7">EINT</text>
<text x="235.8" y="121.6" transform="rotate(-90 235.8 121.6)">1</text>
<text x="250.3" y="121.6" transform="rotate(-90 250.3 121.6)">1</text>
<text x="264.7" y="121.6" transform="rotate(-90 264.7 121.6)">1</text>
<text x="108.6" y="128.6">LSRSTB</text>
<text x="108.6" y="131.5">VIO18</text>
<text x="140.5" y="128.6">VDD_2V8</text>
<text x="140.5" y="131.5">GND</text>
<text x="156.9" y="131.5">NC_4</text>
<text x="158.5" y="128.6">SCL</text>
<text x="108.6" y="134.4">VIO28_1</text>
<text x="108.6" y="137.3">VIO28_2</text>
<text x="140.5" y="134.4">NC_2</text>
<text x="140.5" y="137.3">NC_3</text>
<text x="154.9" y="137.3">RESET</text>
<text x="158.2" y="134.4">SDA</text>
<text x="24.6" y="143.1">1</text>
<text x="108.6" y="140.2">GND2</text>
<text x="108.6" y="143.1">GND3</text>
<text x="59.4" y="146">SCL</text>
<text x="66.6" y="146">WP</text>
<text x="108.6" y="146">LED+2</text>
<text x="108.6" y="148.9">LED+1</text>
<text x="24.6" y="151.8">1</text>
<text x="59.4" y="151.8">GND</text>
<text x="189.5" y="150.6" transform="rotate(-90 189.5 150.6)">4</text>
<text x="195.2" y="150.6" transform="rotate(-90 195.2 150.6)">3</text>
<text x="24.6" y="160.5">1</text>
<text x="59.4" y="157.6">SDA VCC</text>
<text x="189.5" y="160.7" transform="rotate(-90 189.5 160.7)">1</text>
<text x="195.2" y="160.7" transform="rotate(-90 195.2 160.7)">2</text>
<text x="235.8" y="162.2" transform="rotate(-90 235.8 162.2)">1</text>
<text x="250.3" y="162.2" transform="rotate(-90 250.3 162.2)">1</text>
<text x="264.7" y="162.2" transform="rotate(-90 264.7 162.2)">1</text>
<text x="140.5" y="172">1</text>
<text x="163.6" y="172">1</text>
<text x="53.6" y="175">1</text>
<text x="24.6" y="183.6">1</text>
<text x="53.6" y="183.6">1</text>
<text x="102.8" y="183.6">G</text>
<text x="102.8" y="189.4">S</text>
<text x="106.7" y="186.5">D</text>
<text x="53.6" y="192.3">1</text>
<text x="140.5" y="192.3">1</text>
<text x="24.6" y="198.1">1</text>
<text x="53.6" y="201">1</text>
</g>
<text font-size="2.5" x="173.8" y="196.3">Size</text>
<g font-size="2.1">
<text x="30.4" y="2.2">5</text>
<text x="85.4" y="2.2">4</text>
<text x="140.4" y="2.2">3</text>
<text x="195.4" y="2.2">2</text>
<text x="250.4" y="2.2">1</text>
<text x=".8" y="30.1">D</text>
<text x="278.7" y="30.1">D</text>
<text x=".8" y="80.8">C</text>
<text x="278.7" y="80.8">C</text>
<text x=".8" y="131.5">B</text>
<text x="278.7" y="131.5">B</text>
<text x=".8" y="182.2">A</text>
<text x="278.7" y="182.2">A</text>
<text x="30.4" y="207.8">5</text>
<text x="85.4" y="207.8">4</text>
<text x="140.4" y="207.8">3</text>
<text x="195.4" y="207.8">2</text>
<text x="250.4" y="207.8">1</text>
</g>
</svg>
